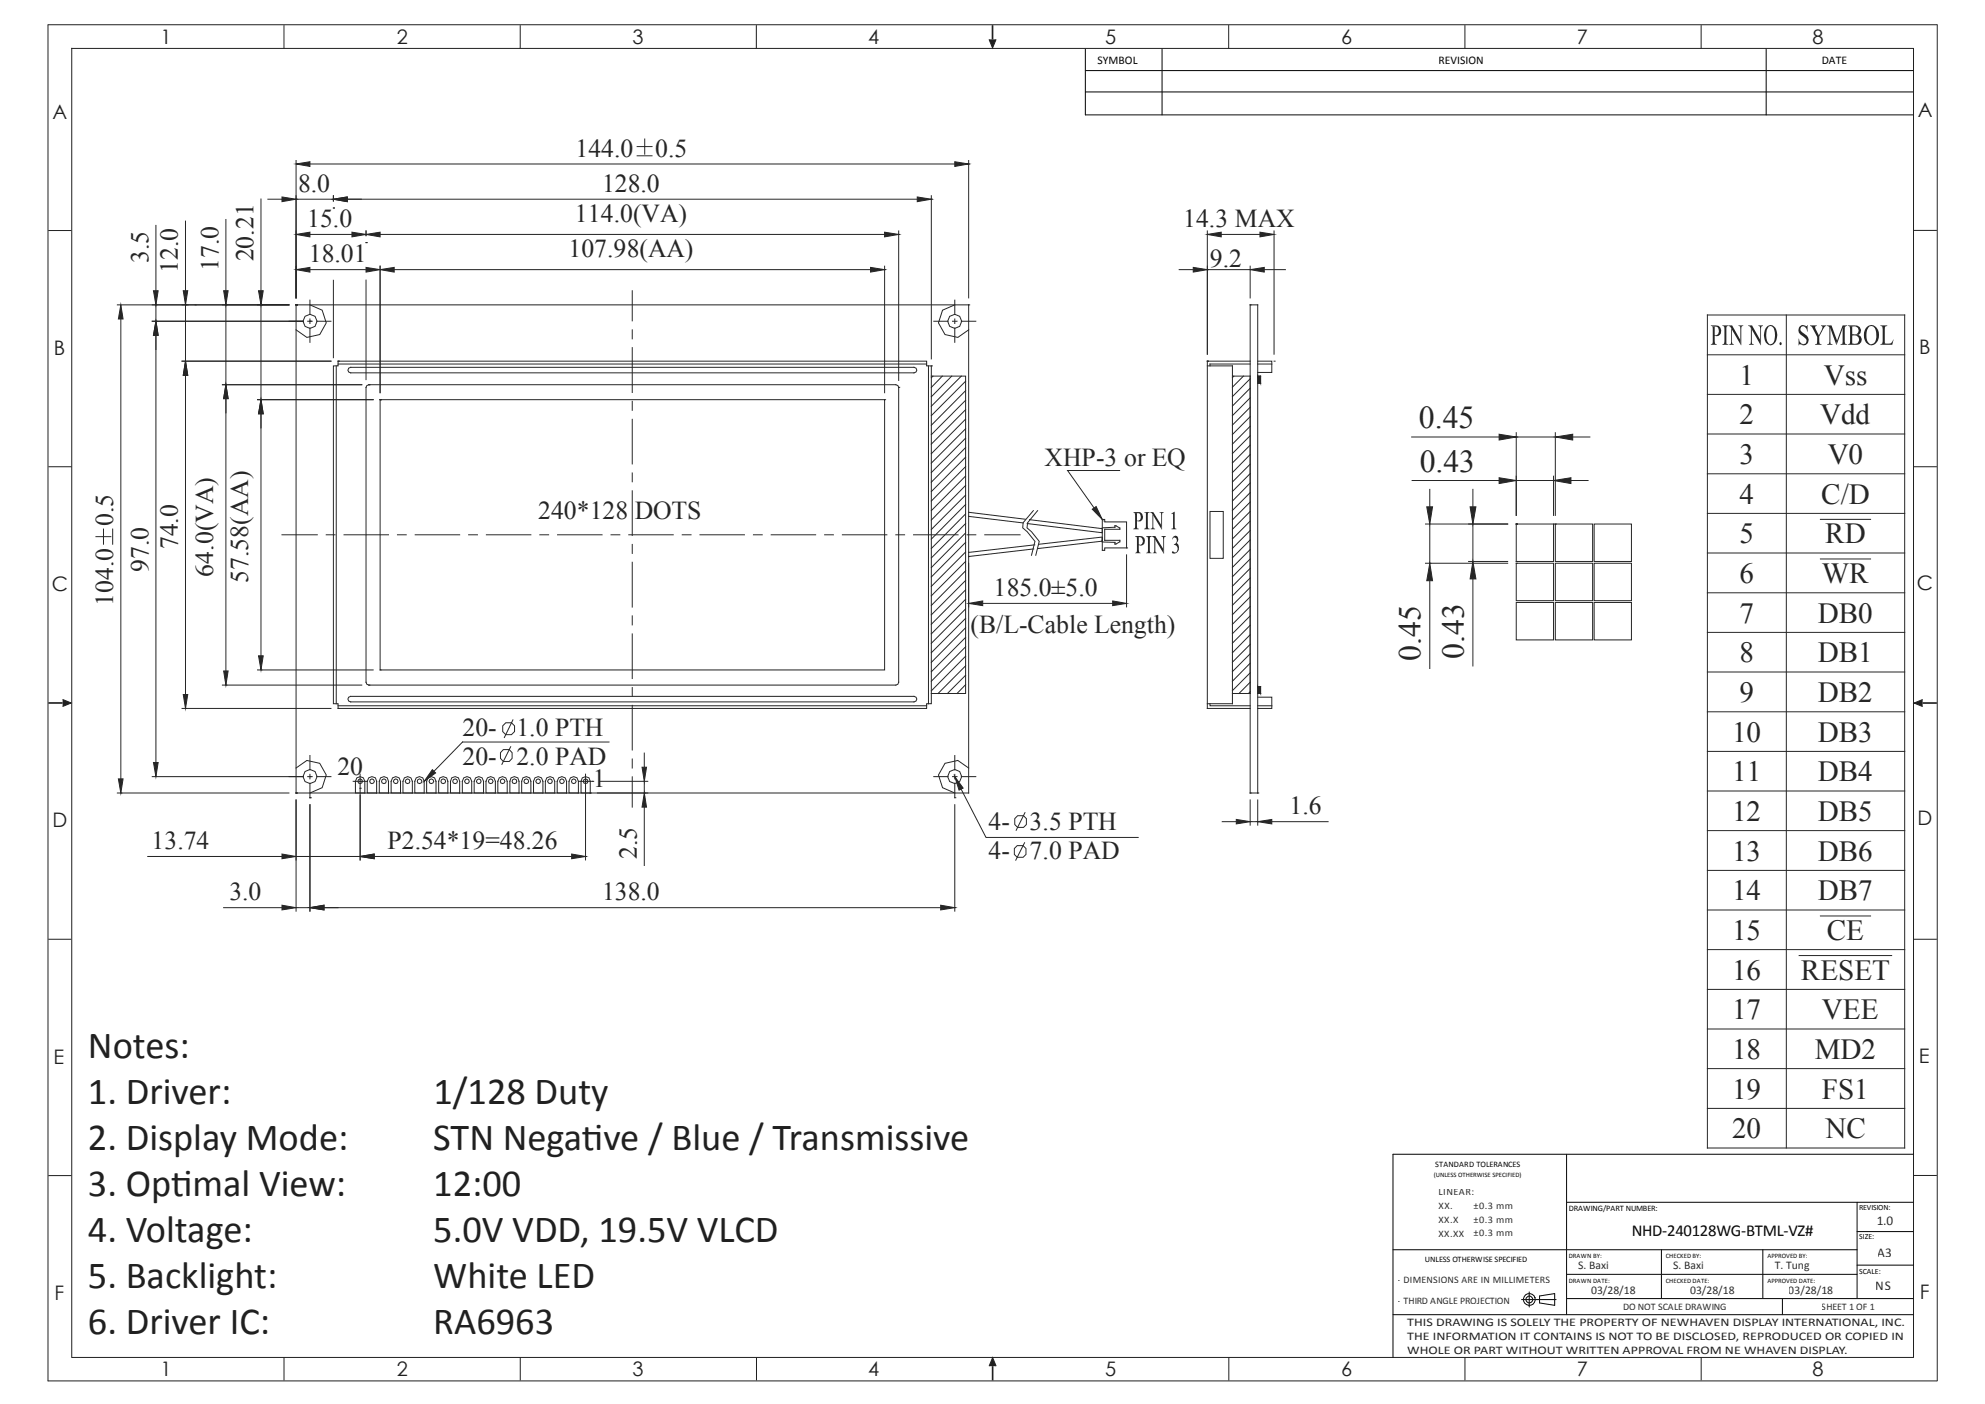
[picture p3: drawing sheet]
<svg xmlns="http://www.w3.org/2000/svg" width="420mm" height="297mm" viewBox="0 0 420 297" stroke-linecap="round" stroke-linejoin="round" font-family="sans-serif">
<!-- layer: Layer 1 -->
<g fill="none" stroke="#231f20" stroke-width=".21">
<path d="M10.1 5.2h399.8M10.2 5.2v287M15.1 10.2h389.8M15.2 10.1v277.1M60.1 5.3v4.9M110.1 5.3v4.9M160 5.3v4.9M260 5.3v4.9M310 5.3v4.9M359.9 5.3v4.9M404.9 10.2v277M409.9 5.2v287"/>
<path d="M10.2 48.8h4.9M404.9 48.7h4.9M10.2 98.7h4.9M404.9 98.7h4.9M10.2 198.7h4.9M404.9 198.7h4.9M10.2 248.7h4.9M404.9 248.7h4.9M10.1 292.1h399.8M15.1 287.2h389.8M60.1 287.2v4.8M110.1 287.2v4.8"/>
<path d="M160.1 287.2v4.8M260 287.2v4.8M310 287.2v4.8M360 287.2v4.8"/>
</g>
<g fill="#231f20" stroke="#231f20" stroke-width=".21">
<path d="M209.3 8.3h1.5l-.8 1.8z"/>
<path d="M210 287.2l.8 1.8h-1.5z"/>
<path d="M13.2 148l1.9 .7-1.9 .8z"/>
<path d="M405 148.7l1.8-.7v1.5z"/>
</g>
<path d="M210 5.3v3M10.2 148.7h3M406.8 148.7h3M210 289v3" fill="none" stroke="#231f20" stroke-width=".35"/>
<g fill="none" stroke="#050504" stroke-width=".21">
<path d="M229.6 19.5h175.1M229.6 10.4v13.9h175.1M229.6 14.9h175.1M245.9 10.4v13.9M373.7 10.4v13.9M331.5 254.3h73.4M331.5 244.2v33.9M392.9 254.3v20.4M404.9 244.2h-110.2v43M294.7 264.4h98.2M294.7 278.1h110.2M321.9 274.9h7.4"/>
<path d="M323.6 273.3v3.2M325.7 274.2l3.2-.6v2.5l-3.2-.5zM331.5 269.6h61.4M331.5 274.7h73.4M351.5 264.4v10.3M373 264.4v10.3M377.1 274.7v3.4M392.9 267.6h12M392.9 260.5h12"/>
<circle cx="323.6" cy="274.9" r="1.25"/>
<circle cx="323.6" cy="274.9" r=".71"/>
</g>
<g fill="none" stroke="#1e2730" stroke-width=".21">
<path d="M361.3 66.6v176.2h41.7v-176.2M378 66.6v176.2M298.7 92.4h18.5M320.8 92.4h8.3M320.8 91.5v17.5M329.1 91.5v17.5M332.8 92.4h3.6M329.1 110.9h7.9v7.9h-7.9zM329.1 119.1h7.9v8h-7.9zM329.1 127.4h7.9v8h-7.9zM361.3 217.7h41.7M361.3 200.9h41.7"/>
<path d="M361.3 209.3h41.7M361.3 226.1h41.7M361.3 234.5h41.7"/>
</g>
<path d="M329.1 92.4l3.7-.5v1.2z" fill="#1e2730"/>
<path d="M329.1 92.4l3.7-.5v1.2z" fill="none" stroke="#1e2730" stroke-width=".21"/>
<path d="M317.2 91.9l3.6 .5-3.6 .7z" fill="#1e2730"/>
<path d="M317.2 91.9l3.6 .5-3.6 .7zM320.8 92.4h.1M298.8 101.6h18.4M320.8 110.9h.1M320.8 100.7v8.3M320.8 101.6h7.9M328.7 100.7v8.3M329.1 110.9h.1M332.4 101.6h3.6" fill="none" stroke="#1e2730" stroke-width=".21"/>
<path d="M328.7 101.6l3.7-.5v1.2z" fill="#1e2730"/>
<path d="M328.7 101.6l3.7-.5v1.2z" fill="none" stroke="#1e2730" stroke-width=".21"/>
<path d="M317.2 101.1l3.6 .5-3.6 .7z" fill="#1e2730"/>
<path d="M301.6 110.9h17.4M301.6 119.1h17.4M302.5 103.5v3.7M302.5 110.9v8.2M317.2 101.1l3.6 .5-3.6 .7zM320.8 110.9h.1M320.8 101.6h.1M328.7 110.9h.1M302.5 122.8v18.6" fill="none" stroke="#1e2730" stroke-width=".21"/>
<path d="M301.9 107.2h1.2l-.6 3.7z" fill="#1e2730"/>
<path d="M301.9 107.2h1.2l-.6 3.7z" fill="none" stroke="#1e2730" stroke-width=".21"/>
<path d="M302.5 119.1l.6 3.7h-1.2z" fill="#1e2730"/>
<path d="M302.5 119.1l.6 3.7h-1.2zM302.5 119.1h.1M310.7 110.9h8.3M310.7 118.8h8.3M311.6 103.5v3.7M311.6 110.9v7.9M320.8 110.9h.1M320.8 119.1h.1M320.8 119.1h7.9v8h-7.9zM311.6 122.5v18.4" fill="none" stroke="#1e2730" stroke-width=".21"/>
<path d="M311.1 107.2h1.2l-.7 3.7z" fill="#1e2730"/>
<path d="M311.1 107.2h1.2l-.7 3.7z" fill="none" stroke="#1e2730" stroke-width=".21"/>
<path d="M311.6 118.8l.7 3.7h-1.2z" fill="#1e2730"/>
<g fill="none" stroke="#1e2730" stroke-width=".21">
<path d="M311.6 118.8l.7 3.7h-1.2zM311.6 118.8h.1M320.8 110.9h.1M320.8 118.8h.1M320.8 110.9h7.9v7.9h-7.9zM337.3 119.1h7.9v8h-7.9zM337.3 110.9h7.9v7.9h-7.9zM361.3 117h41.7M361.3 108.6h41.7M320.8 127.4h7.9v8h-7.9zM337.3 127.4h7.9v8h-7.9zM361.3 125.4h41.7"/>
<path d="M361.3 133.8h41.7M361.3 159h41.7M361.3 150.6h41.7M361.3 142.2h41.7M361.3 175.7h41.7M361.3 167.3h41.7M361.3 192.5h41.7M361.3 184.1h41.7M385.2 193.8h10.6M380.7 202.1h19.5"/>
</g>
<g fill="#1e2730">
<path d="M362.4 69.1h.7l-.3 .1v1.7h.4l-.4 .1v1.2l.1 .5 .3 .2h-1.2l.4-.2z"/>
<path d="M362 68.8a1.83 1.83 0 0 1 2 .5 1.09 1.09 0 0 1 .1 1.3 1.09 1.09 0 0 1-1.3 .4 1.02 1.02 0 0 0 .9-.8 1.02 1.02 0 0 0-.6-1.1h-.7z"/>
<path d="M364.4 68.8h1.3l-.4 .3v.5v3l.4 .3h-1.3l.4-.2 .1-.5-.1-3z"/>
<path d="M366.3 69.4l.2 .3v2.5v.5l.4 .2h-1l.3-.2z"/>
<path d="M365.7 68.8h.8l1.7 3.1 .2 1.1-1.9-3.3a.92 .92 0 0 0-.8-.7z"/>
<path d="M367.8 68.8h1l-.3 .3-.1 3.9a11.8 11.8 0 0 1-.2-3.9z"/>
<path d="M370.5 69.4l.2 .3v3l.4 .2h-1l.3-.2z"/>
<path d="M369.9 68.8h.8l1.7 3.1 .1 1.1-1.8-3.3a.9 .9 0 0 0-.8-.7z"/>
<path d="M372 68.8h1l-.3 .3-.1 3.9-.2-1.1v-2.3v-.5z"/>
<path d="M374 69h.6a1.61 1.61 0 0 0-.9 1.9 1.79 1.79 0 0 0 .9 1.9l-.4 .2a2.69 2.69 0 0 1-.2-4z"/>
<path d="M374 69a1.31 1.31 0 0 1 1.4 0 1.31 1.31 0 0 1 .6 1.3 2.38 2.38 0 0 1-1 2.7h-.8a1.62 1.62 0 0 0 1.4-2.1 1.89 1.89 0 0 0-1-1.9z"/>
<path d="M376.6 72.5h.3l.1 .2-.3 .3-.2-.3z"/>
</g>
<path d="M361.3 75.1h41.7M361.3 66.6h41.7M361.3 83.4h41.7M361.3 91.8h41.7M361.3 100.2h41.7M385.2 118.2h10.6M385.2 109.9h10.6" fill="none" stroke="#1e2730" stroke-width=".21"/>
<g fill="#1e2730">
<path d="M380.6 71.6a1.12 1.12 0 0 0 1 1.2h-.8l-.2 .3z"/>
<path d="M381.5 69h.7l.3-.3-.1 1.5a1.15 1.15 0 0 0-.9-1.2z"/>
<path d="M380.8 69.1a1.03 1.03 0 0 1 1.4-.1l-1.1 .2-.2 .4a2.42 2.42 0 0 0 1.4 1.4 1.18 1.18 0 0 1 .1 1.7 1.18 1.18 0 0 1-1.6 .1h.8l.5-.2a.96 .96 0 0 0-.6-1.5 1.32 1.32 0 0 1-.7-2z"/>
<path d="M385.3 68.8h1.1v.2l-.4 .2-1.1 2-.1-.3 .8-1.7z"/>
<path d="M383 68.8h1.4l-.4 .4 .9 2 .1 1.5 .4 .2h-1.4l.4-.2 .1-1.4-1.1-2.1z"/>
<path d="M387 69.2l.3 .3v3.2l.4 .2h-1.1l.4-.2 .1-.5z"/>
<path d="M389.9 69.5l.5-.4-.1 3.1 .1 .5 .4 .2h-1.4l.4-.2z"/>
<path d="M386.6 68.8h.9l1.2 3.2-.2 .9-1.2-3.4z"/>
<path d="M389.9 68.8h.9v.2l-.9 .5-1.4 3.4 .2-.9z"/>
<path d="M392.3 70.9h.9a1.07 1.07 0 0 1 .7 .8 1.07 1.07 0 0 1-.5 1.1l-.9-.1h.5a.94 .94 0 0 0 .3-1.1 .94 .94 0 0 0-1-.7z"/>
<path d="M391.1 69h1.2l-.4 .1v1.6l1.4 .1-1.4 .2v1.7l1.5 .1a3.9 3.9 0 0 1-2.4 .1l.4-.2 .1-.5v-2.6l-.1-.5z"/>
<path d="M391 68.8a2.9 2.9 0 0 1 2.4 .4 1.07 1.07 0 0 1-.1 1.6l-.9-.1a.8 .8 0 0 0 .9-.8l-.3-.6a3.2 3.2 0 0 0-2-.3z"/>
<path d="M394.9 69.3l.4-.3h.7a1.6 1.6 0 0 0-1.1 1.9 1.68 1.68 0 0 0 1.1 1.9l-.5 .2a2.58 2.58 0 0 1-.6-3.7z"/>
<path d="M395.3 69a1.69 1.69 0 0 1 2.3 1.9 1.86 1.86 0 0 1-2.1 2.1 1.6 1.6 0 0 0 1.5-2.1 1.76 1.76 0 0 0-1-1.9z"/>
<path d="M397.9 72.8l1.4-.1a1.01 1.01 0 0 0 1.3-.9l-.2 1.1h-2.5z"/>
<path d="M397.9 68.8h1.4l-.5 .4v.4v3l.5 .1-1.3 .1 .3-.1v-.5v-2.6v-.5z"/>
</g>
<path d="M136.3 159.3v3M126.4 167.8h10.7M126.9 165.3h10.2M136.3 165.3v2.5M136.3 170.7v12.4" fill="none" stroke="#1e2730" stroke-width=".21"/>
<path d="M135.8 162.3h1l-.5 3z" fill="#1e2730"/>
<path d="M135.8 162.3h1l-.5 3z" fill="none" stroke="#1e2730" stroke-width=".21"/>
<path d="M136.3 167.8l.5 2.9h-1z" fill="#1e2730"/>
<path d="M124.9 167.8h.1M125.4 165.3h.1M136.3 167.8h.1M136.3 167.8l.5 2.9h-1z" fill="none" stroke="#1e2730" stroke-width=".21"/>
<path d="M202 164.3l1.8 2.4-.9 .4z" fill="#1e2730"/>
<path d="M65.6 170.2v22.5M202 164.3l1.8 2.4-.9 .4zM202 170.2v22.5M203.4 166.9l5.2 10.3h32.2M68.6 192h130.4" fill="none" stroke="#1e2730" stroke-width=".21"/>
<path d="M65.6 192l3-.5v1z" fill="#1e2730"/>
<path d="M65.6 192l3-.5v1z" fill="none" stroke="#1e2730" stroke-width=".21"/>
<path d="M199 191.5l3 .5-3 .5z" fill="#1e2730"/>
<path d="M62.6 169.2v23.5M65.6 168.7h.1M65.6 170.2v22.5M202 168.7h.1M47.3 192h12.4M62.6 192h3M68.6 192h2.9M199 191.5l3 .5-3 .5zM202 192h.1" fill="none" stroke="#1e2730" stroke-width=".21"/>
<path d="M65.6 192l3-.5v1z" fill="#1e2730"/>
<path d="M65.6 192l3-.5v1z" fill="none" stroke="#1e2730" stroke-width=".21"/>
<path d="M59.7 191.5l2.9 .5-2.9 .5z" fill="#1e2730"/>
<path d="M62.6 167.8h.1M62.6 169.2v12.7M65.6 168.7h.1M76.2 168.2v13.7M31.3 181.2h28.4M59.7 191.5l2.9 .5-2.9 .5zM62.6 181.2h13.6M65.6 192h.1M79.2 181.2h3" fill="none" stroke="#1e2730" stroke-width=".21"/>
<path d="M76.2 181.2l3-.5v1z" fill="#1e2730"/>
<path d="M76.2 181.2l3-.5v1z" fill="none" stroke="#1e2730" stroke-width=".21"/>
<path d="M59.7 180.7l2.9 .5-2.9 .5z" fill="#1e2730"/>
<path d="M70.5 41.4v1.1M73.5 42.1h120.6M197.1 41.4v34.5M62.6 167.8h.1M76.2 166.8h.1M59.7 180.7l2.9 .5-2.9 .5zM62.6 181.2h.1" fill="none" stroke="#1e2730" stroke-width=".21"/>
<path d="M70.5 42.1l3-.4v1z" fill="#1e2730"/>
<path d="M70.5 42.1l3-.4v1z" fill="none" stroke="#1e2730" stroke-width=".21"/>
<path d="M194.1 41.7l3 .4-3 .6z" fill="#1e2730"/>
<path d="M70.5 44h.1M77.4 48.9v1M80.4 49.6h106.8M190.1 48.9v31.6M194.1 41.7l3 .4-3 .6zM197.1 42.1h.1M197.1 77.4h.1" fill="none" stroke="#1e2730" stroke-width=".21"/>
<path d="M77.4 49.6l3-.5v1z" fill="#1e2730"/>
<path d="M77.4 49.6l3-.5v1z" fill="none" stroke="#1e2730" stroke-width=".21"/>
<path d="M187.2 49.1l2.9 .5-2.9 .5z" fill="#1e2730"/>
<path d="M77.4 51.3h.1M80.4 56.3v26.8M83.4 57h100.8M187.2 49.1l2.9 .5-2.9 .5zM187.2 56.3v26.8M190.1 49.6h.1M190.1 81.9h.1" fill="none" stroke="#1e2730" stroke-width=".21"/>
<path d="M80.4 57l3-.4v1z" fill="#1e2730"/>
<path d="M80.4 57l3-.4v1z" fill="none" stroke="#1e2730" stroke-width=".21"/>
<path d="M184.2 56.6l3 .4-3 .6z" fill="#1e2730"/>
<path d="M62.6 34v29M65.6 34.7h136.4M205 34v29M184.2 56.6l3 .4-3 .6zM187.2 57h.1M80.4 84.5h.1M187.2 84.5h.1" fill="none" stroke="#1e2730" stroke-width=".21"/>
<path d="M62.6 34.7l3-.5v1z" fill="#1e2730"/>
<path d="M62.6 34.7l3-.5v1z" fill="none" stroke="#1e2730" stroke-width=".21"/>
<path d="M202 34.2l3 .5-3 .5z" fill="#1e2730"/>
<g fill="none" stroke="#1e2730" stroke-width=".21">
<path d="M134.8 31h3.2M134.8 33h3.2M136.4 29.4v3.2M202 34.2l3 .5-3 .5zM205 34.7h.1M62.6 64.5h.1M62.6 64.5h142.4M71.5 76.4h124.6v1h1v71.5h-1v1h-124.6v-1h-1v-71.5h1zM71.5 77h124.6M73.8 77.9l.4-.2h119.2l.4 .2 .2 .4-.2 .4-.4 .2h-119.2l-.4-.2-.2-.4zM205 64.5h.1M47.1 81.4h29.4"/>
<path d="M47.8 84.3v57.6M77.6 81.6l.5-.2h111.4l.5 .2 .1 .3v62.4l-.1 .5-.5 .1h-111.4l-.5-.1-.2-.5v-62.4zM80.4 84.5h106.8v57.2h-106.8zM59.7 113.1h7.4M69 113.1h1.9M72.8 113.1h9.4M84.1 113.1h1.9M87.9 113.1h9.4M99.2 113.1h1.8M102.9 113.1h9.4M114.2 113.1h1.9M118 113.1h9.4"/>
<path d="M129.3 113.1h1.8M133 113.1h9.5M144.4 113.1h1.8M148.1 113.1h9.4M159.4 113.1h1.9M163.2 113.1h9.4M174.5 113.1h1.8M178.2 113.1h9.4M189.5 113.1h1.9M193.3 113.1h9.4M204.6 113.1h1.9M208.4 113.1h7.4"/>
<path d="M47.1 144.9h29.4M71.5 149.3h124.6M73.8 147.5l.4-.2h119.2l.4 .2 .2 .4-.2 .4-.4 .2h-119.2l-.4-.2-.2-.4zM62.6 167.8h142.4"/>
</g>
<path d="M47.8 81.4l.5 2.9h-1z" fill="#1e2730"/>
<path d="M47.8 81.4l.5 2.9h-1z" fill="none" stroke="#1e2730" stroke-width=".21"/>
<path d="M47.3 141.9h1l-.5 3z" fill="#1e2730"/>
<path d="M32.2 68h31.9M33 70.9v90.4M78.1 81.4h.1M47.3 141.9h1l-.5 3zM47.8 144.9h.1M78.1 144.9h.1M32.2 164.3h31.9" fill="none" stroke="#1e2730" stroke-width=".21"/>
<path d="M32.5 161.3h1l-.5 3z" fill="#1e2730"/>
<path d="M32.5 161.3h1l-.5 3z" fill="none" stroke="#1e2730" stroke-width=".21"/>
<path d="M33 68l.5 2.9h-1z" fill="#1e2730"/>
<path d="M33 68l.5 2.9h-1zM33 68h.1M38.5 76.4h31.5M39.2 79.4v67.5M65.6 68h.1M38.5 149.9h31.5M65.6 164.3h.1" fill="none" stroke="#1e2730" stroke-width=".21"/>
<path d="M39.2 76.4l.5 3h-.9z" fill="#1e2730"/>
<path d="M39.2 76.4l.5 3h-.9z" fill="none" stroke="#1e2730" stroke-width=".21"/>
<path d="M38.8 146.9h.9l-.5 3z" fill="#1e2730"/>
<path d="M24.8 64.5h36.3M25.6 67.5v97.3M71.5 76.4h.1M38.8 146.9h.9l-.5 3zM39.2 149.9h.1M71.5 149.9h.1M24.8 167.8h36.3" fill="none" stroke="#1e2730" stroke-width=".21"/>
<path d="M25.6 64.5l.4 3h-1z" fill="#1e2730"/>
<path d="M25.6 64.5l.4 3h-1z" fill="none" stroke="#1e2730" stroke-width=".21"/>
<path d="M25 164.8h1l-.4 3z" fill="#1e2730"/>
<path d="M47.8 46.4v15.1M47.1 64.5h14M47.8 64.5v16.9M62.6 64.5h.1M47.1 81.4h29.4M47.8 84.3v3M20.3 113.5h3.2M21.9 111.9v3.2M23.8 111.9v3.2M25 164.8h1l-.4 3zM25.6 167.8h.1M62.6 167.8h.1" fill="none" stroke="#1e2730" stroke-width=".21"/>
<path d="M47.8 81.4l.5 2.9h-1z" fill="#1e2730"/>
<path d="M47.8 81.4l.5 2.9h-1z" fill="none" stroke="#1e2730" stroke-width=".21"/>
<path d="M47.3 61.5h1l-.5 3z" fill="#1e2730"/>
<path d="M39.2 46.8v14.7M38.5 64.5h22.6M38.5 76.4h31.5M39.2 64.5v11.9M39.2 79.4v3M47.3 61.5h1l-.5 3zM47.8 64.5h.1M62.6 64.5h.1M78.1 81.4h.1" fill="none" stroke="#1e2730" stroke-width=".21"/>
<path d="M39.2 76.4l.5 3h-.9z" fill="#1e2730"/>
<path d="M39.2 76.4l.5 3h-.9z" fill="none" stroke="#1e2730" stroke-width=".21"/>
<path d="M38.8 61.5h.9l-.5 3z" fill="#1e2730"/>
<path d="M33 47.7v13.8M32.2 64.5h7.6M32.2 68h31.9M33 64.5v3.5M33 70.9v3M38.8 61.5h.9l-.5 3zM39.2 64.5h.1M62.6 64.5h.1M71.5 76.4h.1" fill="none" stroke="#1e2730" stroke-width=".21"/>
<path d="M33 68l.5 2.9h-1z" fill="#1e2730"/>
<path d="M33 68l.5 2.9h-1z" fill="none" stroke="#1e2730" stroke-width=".21"/>
<path d="M32.5 61.5h1l-.5 3z" fill="#1e2730"/>
<path d="M32.5 61.5h1l-.5 3zM33 64.5h.1M41.3 64.5h.1M65.6 68h.1M54.5 84.5h24.5M55.2 87.5v51.2M54.5 141.7h24.5" fill="none" stroke="#1e2730" stroke-width=".21"/>
<path d="M55.2 84.5l.5 3h-1z" fill="#1e2730"/>
<path d="M55.2 84.5l.5 3h-1z" fill="none" stroke="#1e2730" stroke-width=".21"/>
<path d="M54.7 138.7h1l-.5 3z" fill="#1e2730"/>
<g fill="none" stroke="#1e2730" stroke-width=".21">
<path d="M62.6 64.5v103.3M71.1 77.4v71.5M133.8 61.5v6.4M133.8 69.8v1.9M133.8 73.5v9.5M80.4 84.5h.1M133.8 84.9v1.9M133.8 88.7v9.4M133.8 100.1v1.8M133.8 103.8v9.5M133.8 115.2v1.9M133.8 118.9v9.5"/>
<path d="M54.7 138.7h1l-.5 3zM133.8 130.3v1.9M133.8 134.1v9.4M55.2 141.7h.1M65.6 159.8v3.1M80.4 141.7h.1M97.9 157l-6.1 6.2M133.8 145.4v1.9M133.8 149.2v9.5M61.1 164.3h3.1M62.6 162.5l2.3-1.6 2.8 .6 1.3 2.4-.8 2.7-2.6 1.2M65.1 164.3h1"/>
<path d="M65.6 163.8v1M65.6 165.7v3M67 164.3h3M74.7 165.3h3M75.5 164.5l.7-.2 .7 .2 .3 .8v2.5h-2v-2.5zM76.2 163.8v3M78 164.5l.7-.2 .7 .2 .3 .8v2.5h-2v-2.5zM80.5 164.5l.7-.2 .7 .2 .3 .8v2.5h-1.9v-2.5zM80.9 164.9l.3-.1 .4 .1 .1 .4-.1 .3-.4 .2-.3-.2-.2-.3zM83.1 164.5l.7-.2 .6 .2 .3 .8v2.5h-1.9v-2.5zM133.8 160.6v1.9M133.8 164.3v6.4"/>
<circle cx="65.6" cy="164.3" r="1.49"/>
<circle cx="76.2" cy="165.3" r=".51"/>
<circle cx="78.7" cy="165.3" r=".51"/>
<circle cx="83.7" cy="165.3" r=".49"/>
</g>
<path d="M91.5 162.8l.7 .7-2.4 1.8z" fill="#1e2730"/>
<g fill="none" stroke="#1e2730" stroke-width=".21">
<path d="M55.2 42.1v19.4M54.5 64.5h6.6M55.2 64.5v20M54.5 84.5h24.5M55.2 87.5v3M97.9 157h31M85.6 164.5l.7-.2 .6 .2 .3 .8v2.5h-1.9v-2.5zM88.1 164.5l.7-.2 .6 .2 .4 .8v2.5h-2v-2.5zM90.6 164.5l.7-.2 .7 .2 .3 .8v2.5h-2v-2.5zM91.5 162.8l.7 .7-2.4 1.8zM93.1 164.5l.7-.2 .7 .2 .3 .8v2.5h-2v-2.5zM93.4 164.9l.4-.1 .4 .1 .1 .4-.1 .3-.4 .2-.4-.2-.1-.3z"/>
<path d="M95.6 164.5l.7-.2 .7 .2 .3 .8v2.5h-2v-2.5zM95.9 164.9l.4-.1 .4 .1 .1 .4-.1 .3-.4 .2-.4-.2-.1-.3zM98.1 164.5l.7-.2 .7 .2 .3 .8v2.5h-2v-2.5zM100.6 164.5l.7-.2 .7 .2 .3 .8v2.5h-2v-2.5zM103.1 164.5l.7-.2 .7 .2 .3 .8v2.5h-2v-2.5zM105.6 164.5l.7-.2 .7 .2 .3 .8v2.5h-2v-2.5zM108.1 164.5l.7-.2 .8 .2 .2 .8v2.5h-1.9v-2.5zM108.5 164.9l.3-.1 .4 .1 .1 .4-.1 .3-.4 .2-.3-.2-.1-.3zM110.6 164.5l.8-.2 .7 .2 .2 .8v2.5h-1.9v-2.5zM111 164.9l.4-.1 .3 .1 .2 .4-.2 .3-.3 .2-.4-.2-.1-.3zM113.2 164.5l.7-.2 .7 .2 .3 .8v2.5h-2v-2.5zM115.7 164.5l.7-.2 .7 .2 .3 .8v2.5h-2v-2.5z"/>
<path d="M118.2 164.5l.7-.2 .7 .2 .3 .8v2.5h-2v-2.5zM120.7 164.5l.7-.2 .7 .2 .3 .8v2.5h-2v-2.5zM122.4 165.3h3M123.2 164.5l.7-.2 .7 .2 .3 .8v2.5h-2v-2.5zM123.5 164.9l.4-.1 .4 .1 .1 .4-.1 .3-.4 .2-.4-.2-.1-.3zM123.9 163.8v3"/>
<circle cx="86.2" cy="165.3" r=".49"/>
<circle cx="88.8" cy="165.3" r=".51"/>
<circle cx="91.3" cy="165.3" r=".51"/>
<circle cx="98.8" cy="165.3" r=".49"/>
<circle cx="101.3" cy="165.3" r=".49"/>
<circle cx="103.8" cy="165.3" r=".51"/>
<circle cx="106.3" cy="165.3" r=".51"/>
<circle cx="113.9" cy="165.3" r=".49"/>
<circle cx="116.4" cy="165.3" r=".49"/>
<circle cx="118.9" cy="165.3" r=".51"/>
<circle cx="121.4" cy="165.3" r=".51"/>
</g>
<path d="M55.2 84.5l.5 3h-1z" fill="#1e2730"/>
<path d="M55.2 84.5l.5 3h-1z" fill="none" stroke="#1e2730" stroke-width=".21"/>
<path d="M54.7 61.5h1l-.5 3z" fill="#1e2730"/>
<path d="M62.6 56.3v6.7M65.6 57h11.8M70.5 59.3v16.4M77.4 59.2v21.1M80.4 56.3v26.8M54.7 61.5h1l-.5 3zM55.2 64.5h.1M62.6 64.5h.1M80.4 84.5h.1" fill="none" stroke="#1e2730" stroke-width=".21"/>
<path d="M77.4 56.6l3 .4-3 .6z" fill="#1e2730"/>
<path d="M77.4 56.6l3 .4-3 .6z" fill="none" stroke="#1e2730" stroke-width=".21"/>
<path d="M62.6 57l3-.4v1z" fill="#1e2730"/>
<g fill="none" stroke="#1e2730" stroke-width=".21">
<path d="M56.7 42.1h3M62.6 57h.1M62.6 41.4v21.6M62.6 42.1h7.9M62.6 57l3-.4v1zM70.5 41.4v1.1M73.5 42.1h3M62.6 64.5h.1M65.6 64.5l2.6 1.1 .8 2.7-1.3 2.5-2.8 .6-2.3-1.6M65.6 63.5v3M65.6 67.5v.9M65.6 69.4v3"/>
<path d="M80.4 84.5h.1"/>
</g>
<path d="M70.5 42.1l3-.4v1z" fill="#1e2730"/>
<path d="M70.5 42.1l3-.4v1z" fill="none" stroke="#1e2730" stroke-width=".21"/>
<path d="M59.7 41.7l2.9 .4-2.9 .6z" fill="#1e2730"/>
<path d="M59.7 41.7l2.9 .4-2.9 .6zM62.6 42.1h.1M62.6 48.9v14.1M65.6 49.6h8.9M70.5 44h.1M77.4 48.9v1M62.6 64.5h.1" fill="none" stroke="#1e2730" stroke-width=".21"/>
<path d="M74.5 49.1l2.9 .5-2.9 .5z" fill="#1e2730"/>
<path d="M74.5 49.1l2.9 .5-2.9 .5z" fill="none" stroke="#1e2730" stroke-width=".21"/>
<path d="M62.6 49.6l3-.5v1z" fill="#1e2730"/>
<g fill="none" stroke="#1e2730" stroke-width=".21">
<path d="M62.6 49.6h.1M62.6 49.6l3-.5v1zM77.4 51.3h.1M255.5 48.9v26M258.4 49.6h8.2M269.6 48.9v26M61.1 68h3.1M62.6 64.5h.1M65.1 68h1M67 68h3M255.5 76.4h9M255.5 77.4h5.3"/>
<path d="M256 77h8.5"/>
<circle cx="65.6" cy="68" r="1.49"/>
</g>
<path d="M266.6 49.1l3 .5-3 .5z" fill="#1e2730"/>
<path d="M266.6 49.1l3 .5-3 .5z" fill="none" stroke="#1e2730" stroke-width=".21"/>
<path d="M255.5 49.6l2.9-.5v1z" fill="#1e2730"/>
<path d="M249.5 57h3M255.5 49.6h.1M255.5 56.3v18.6M255.5 57h9M255.5 49.6l2.9-.5v1zM264.5 56.3v6.7M267.5 57h4.5M255.5 76.4h.1M269.6 76.4h.1" fill="none" stroke="#1e2730" stroke-width=".21"/>
<path d="M252.5 56.6l3 .4-3 .6z" fill="#1e2730"/>
<path d="M252.5 56.6l3 .4-3 .6z" fill="none" stroke="#1e2730" stroke-width=".21"/>
<path d="M264.5 57l3-.4v1z" fill="#1e2730"/>
<g fill="none" stroke="#1e2730" stroke-width=".21">
<path d="M255.5 57h.1M264.5 57l3-.4v1zM196.5 77.4v71.5M197.1 79.6h7.2v67.1h-7.2M197.4 79.6l-.3 .3M199.4 79.6l-2.3 2.3M201.4 79.6l-4.3 4.3M203.4 79.6l-6.3 6.3M205 64.5v103.3M255.5 76.4h.1M255.5 76.4v73.5h9M264.5 64.5h.1"/>
<path d="M204.3 80.6l-7.2 7.3M204.3 82.6l-7.2 7.4M204.3 84.7l-7.2 7.3M204.3 86.7l-7.2 7.2M204.3 88.7l-7.2 7.3M204.3 90.7l-7.2 7.3M204.3 92.7l-7.2 7.3M204.3 94.7l-7.2 7.3M204.3 96.7l-7.2 7.3M204.3 98.7l-7.2 7.3M204.3 106.7l-7.2 7.3M204.3 108.7l-7.2 7.3"/>
<path d="M204.3 110.8l-7.2 7.2M204.3 112.7l-7.2 7.4M204.3 100.7l-7.2 7.3M204.3 102.7l-7.2 7.3M204.3 104.7l-7.2 7.3M204.3 114.7l-7.2 7.4M204.3 116.8l-7.2 7.2M204.3 118.8l-7.2 7.2M238.4 117.4v11M256 108.2h2.8v9.9h-2.8zM204.3 120.8l-7.2 7.3M204.3 122.8l-7.2 7.3"/>
<path d="M204.3 124.8l-7.2 7.3M204.3 126.8l-7.2 7.3M204.3 128.8l-7.2 7.3M204.3 130.8l-7.2 7.3M204.3 132.8l-7.2 7.3M204.3 134.8l-7.2 7.3M204.3 136.8l-7.2 7.3M204.3 138.8l-7.2 7.3M207.9 127.6h27.5M202 159.8v3.1M204.3 140.9l-5.8 5.8M204.3 144.8l-1.8 1.9"/>
<path d="M204.3 142.8l-3.8 3.9M255.5 148.9h5.3M256 148.9v.4h8.5M197.6 164.3h3M201.5 164.3h1M202 163.8v1M202 165.7v3M203.4 164.3h3.1M205 162.5l-2.3-1.6-2.8 .6-1.3 2.4 .8 2.7 2.6 1.2"/>
<circle cx="202" cy="164.3" r="1.49"/>
</g>
<path d="M235.4 127.1l3 .5-3 .5z" fill="#1e2730"/>
<path d="M235.4 127.1l3 .5-3 .5z" fill="none" stroke="#1e2730" stroke-width=".21"/>
<path d="M205 127.6l2.9-.5v1z" fill="#1e2730"/>
<g fill="none" stroke="#1e2730" stroke-width=".21">
<path d="M197.6 68h3M201.5 68h1M202 64.5l-2.6 1.1-.8 2.7 1.3 2.5 2.8 .6 2.3-1.6M202 63.5v3M202 67.5v.9M202 69.4v3M203.4 68h3.1M256 77v.4M260.8 77.4v71.5M261.1 79.6l-.3 .3M263.1 79.6l-2.3 2.3M264.5 64.5v103.3"/>
<path d="M266.1 64.5v103.3M264.5 80.1l-3.7 3.8M264.5 82.1l-3.7 3.8M264.5 84.2l-3.7 3.7M264.5 86.1l-3.7 3.8M264.5 88.1l-3.7 3.8M264.5 90.2l-3.7 3.7M264.5 92.2l-3.7 3.7M264.5 94.2l-3.7 3.7M264.5 96.2l-3.7 3.8M264.5 98.2l-3.7 3.8M205 117.7h.1"/>
<path d="M205 109.2l11.5 1.4M205 108.4l12 1.4M217.8 109.9l15.4 1.9v.9l-15.9-1.9M218.6 108l-2.1 2.6-.1 1.1 .9 .8 1.7 2-.8 3M218.7 116.1l-13.7 1.6M218.9 115.3l-13.9 1.6M219.5 108l-2.1 2.6-.1 1.1 .9 .8 1.7 2-.7 3M233.2 111.7l2.7-.2v-.3h.2l.8 .5v.3h-3.2v2.3h3.2v.3l-.8 .5h-.2v-.4l-2.7-.1M233.2 114.5v-.9v.9l-13.5 1.5M233.2 109.9h.5v.5h4.7v5.5h-4.7v.5h-.5zM233.2 113.6l-13.3 1.5M238.4 115.9h.1"/>
<path d="M264.5 100.2l-3.7 3.7M264.5 102.2l-3.7 3.8M264.5 104.2l-3.7 3.8M264.5 106.2l-3.7 3.8M264.5 108.2l-3.7 3.8M264.5 110.2l-3.7 3.8M264.5 112.2l-3.7 3.8M264.5 114.2l-3.7 3.8M264.5 116.3l-3.7 3.7M264.5 118.2l-3.7 3.8M205 127.6h.1M205 127.6l2.9-.5v1z"/>
<path d="M264.5 120.2l-3.7 3.8M264.5 122.3l-3.7 3.7M264.5 124.3l-3.7 3.7M264.5 126.3l-3.7 3.7M264.5 128.3l-3.7 3.8M264.5 130.3l-3.7 3.8M264.5 132.3l-3.7 3.7M264.5 134.3l-3.7 3.8M264.5 136.3l-3.7 3.8M264.5 138.3l-3.7 3.8M264.5 140.3l-3.7 3.8M264.5 142.3l-3.7 3.8"/>
<path d="M264.5 146.3l-.3 .4M264.5 144.3l-2.4 2.4M258.6 173.8h3M264.5 169.2v5.4M264.5 173.8h1.6M266.1 169.2v5.4M269.1 173.8h11.9"/>
<circle cx="202" cy="68" r="1.49"/>
</g>
<path d="M261.6 173.3l2.9 .5-2.9 .5z" fill="#1e2730"/>
<path d="M261.6 173.3l2.9 .5-2.9 .5z" fill="none" stroke="#1e2730" stroke-width=".21"/>
<path d="M266.1 173.8l3-.5v1z" fill="#1e2730"/>
<path d="M260.8 146.7h3.7M266.1 145.2h.6v1.5h-.6M264.5 167.8h.1M264.5 167.8h1.6M266.1 173.8l3-.5v1zM266.1 167.8h.1M266.1 173.8h.1" fill="none" stroke="#1e2730" stroke-width=".21"/>
<path d="M266.1 145.2l.6 1.5h-.6z" fill="#1e2730"/>
<path d="M266.1 145.2l.6 1.5h-.6z" fill="none" stroke="#1e2730" stroke-width=".21"/>
<path d="M266.1 145.2h.6v1.5z" fill="#1e2730"/>
<path d="M260.8 79.6h3.7M266.1 79.6h.6v1.5h-.6M266.1 147.5h3v2.4h-3M266.1 149.3h3M266.1 145.2h.6v1.5z" fill="none" stroke="#1e2730" stroke-width=".21"/>
<path d="M266.1 79.6l.6 1.5h-.6z" fill="#1e2730"/>
<path d="M266.1 79.6l.6 1.5h-.6z" fill="none" stroke="#1e2730" stroke-width=".21"/>
<path d="M266.1 79.6h.6v1.5z" fill="#1e2730"/>
<g fill="none" stroke="#1e2730" stroke-width=".21">
<path d="M264.5 64.5h1.6M266.1 79.6h.6v1.5zM266.1 76.4h3v2.4h-3M266.1 77h3M106.5 158.6h1.2l.7 .6v1.2l-.7 .7h-1.2l-.6-.7v-1.2zM107 152.9h1.2l.7 .6v1.3l-.7 .6h-1.2l-.6-.6v-1.3zM108.1 158l-1.9 3.7M108.5 152.3l-1.8 3.7M76.2 166.8v15.1M123.9 166.8v15.1M215.2 178.9h1.3l.6 .6v1.2l-.6 .7h-1.3l-.6-.7v-1.2zM215.3 172.6h1.3l.6 .6v1.2l-.6 .6h-1.3l-.6-.6v-1.2z"/>
<path d="M216.8 178.3l-1.9 3.7M216.9 171.9l-1.9 3.7M79.2 181.2h41.8"/>
</g>
<path d="M76.2 181.2l3-.5v1z" fill="#1e2730"/>
<path d="M76.2 181.2l3-.5v1z" fill="none" stroke="#1e2730" stroke-width=".21"/>
<path d="M121 180.7l2.9 .5-2.9 .5z" fill="#1e2730"/>
<path d="M76.2 165.3h.1M123.9 165.3h.1M121 180.7l2.9 .5-2.9 .5zM123.9 181.2h.1" fill="none" stroke="#1e2730" stroke-width=".21"/>
<g fill="#1e2730">
<path d="M240.1 108.5h.7l-.2 .1v1.5h.3l-.3 .1v1.1v.4l.4 .1v.2h-1.2l.3-.3 .1-.4z"/>
<path d="M239.8 108.3h1a.98 .98 0 0 1 1.1 1.1 .98 .98 0 0 1-1.3 .8 .87 .87 0 0 0 .8-.7 .87 .87 0 0 0-.6-1h-.7z"/>
<path d="M242.1 108.3h1.1l-.3 .2v.4v2.8l.3 .3h-1.1l.3-.3 .1-.4v-2.7z"/>
<path d="M243.8 108.8l.2 .3 .1 2.6 .3 .1v.2h-.9l.3-.3z"/>
<path d="M243.3 108.3h.7l1.7 2.8 .1 .9-1.8-2.9a.8 .8 0 0 0-.7-.7z"/>
<path d="M245.3 108.3h1l-.4 .2v.4v3.1l-.2-.9v-2.6z"/>
<path d="M247.8 108.7h.3z"/>
<path d="M247.8 108.7l.7-.5v3.1l.1 .5h.3v.2h-1l.3-.3v-2.9z"/>
<path d="M240.5 113.6h.7l-.2 .1v1.5l.3 .1h-.3v1.1v.4l.3 .2h-1.1l.3-.2 .1-.4z"/>
<path d="M240.2 113.4h1a1 1 0 0 1 1 1.1 1 1 0 0 1-1.2 .8 .89 .89 0 0 0 .8-.7 .89 .89 0 0 0-.6-1h-.7l-.3-.1z"/>
<path d="M242.5 113.4h1.2l-.4 .3v.3v2.8l.4 .2h-1.2l.4-.2v-.4v-2.7z"/>
<path d="M244.2 113.9l.2 .3 .1 2.6 .3 .2h-.9l.3-.2v-.4z"/>
<path d="M243.7 113.4h.7l1.7 2.7 .1 1-1.8-2.9z"/>
<path d="M245.7 113.4h1l-.4 .3v.3v3.1l-.2-1v-2.1l-.1-.4z"/>
<path d="M248 116.7l1 .2a.68 .68 0 0 1-1.1-.1z"/>
<path d="M248.2 113.7h.4l-.6 .4z"/>
<path d="M248.2 113.5l.5-.2 .4 .1a1 1 0 0 1-.1 1.5l.3 .4a1.47 1.47 0 0 1-.3 1.6h-.3a.89 .89 0 0 0 .5-1 .89 .89 0 0 0-.8-.7 .77 .77 0 0 0 .6-.9 .77 .77 0 0 0-.8-.6z"/>
<path d="M231.1 107.7l.8-.5 1.3 2.7z"/>
</g>
<path d="M236.9 99.5h-11l5.6 8M231.1 107.7l.8-.5 1.3 2.7z" fill="none" stroke="#1e2730" stroke-width=".21"/>
<g font-size="8.1" fill="#231f20">
<text x="18.6" y="223.7">Notes:</text>
<text x="18.6" y="233.5">1. Driver:</text>
<text x="91.7" y="233.5">1/128 Duty</text>
<text x="18.6" y="243.2">2. Display Mode:</text>
<text x="91.7" y="243.2">STN Negat</text>
<text x="123.1" y="243.2">ive / Blue / Transmissive</text>
<text x="18.6" y="252.9">3. Opt</text>
<text x="36.2" y="252.9">imal View:</text>
<text x="91.7" y="252.9">12:00</text>
<text x="18.6" y="262.7">4. Voltage:</text>
<text x="91.7" y="262.7">5.0V VDD, 19.5V VLCD</text>
<text x="18.6" y="272.4">5. Backlight:</text>
<text x="91.7" y="272.4">White LED</text>
<text x="18.6" y="282.2">6. Driver IC:</text>
<text x="91.7" y="282.2">RA6963</text>
</g>
<g font-size="6.7" fill="#1e2730">
<text x="300.2" y="90.6">0.45</text>
<text x="300.4" y="99.8">0.43</text>
<text x="300.5" y="139.8" transform="rotate(-90 300.5 139.8)">0.45</text>
<text x="309.7" y="139.3" transform="rotate(-90 309.7 139.3)">0.43</text>
</g>
<g font-size="6.2" fill="#1e2730">
<text x="368" y="81.4">1</text>
<text x="385.9" y="81.4">Vss</text>
<text x="368" y="89.7">2</text>
<text x="385.1" y="89.7">Vdd</text>
<text x="368" y="98.2">3</text>
<text x="386.7" y="98.2">V0</text>
<text x="368" y="106.5">4</text>
<text x="385.3" y="106.5">C/D</text>
<text x="368" y="114.9">5</text>
<text x="386.2" y="114.9">RD</text>
<text x="368" y="123.3">6</text>
<text x="385.5" y="123.3">WR</text>
<text x="368" y="131.7">7</text>
<text x="384.6" y="131.7">DB0</text>
<text x="368" y="140.1">8</text>
<text x="384.6" y="140.1">DB1</text>
<text x="368" y="148.5">9</text>
<text x="384.6" y="148.5">DB2</text>
<text x="366.5" y="156.9">10</text>
<text x="384.6" y="156.9">DB3</text>
<text x="366.5" y="165.3">11</text>
<text x="384.6" y="165.3">DB4</text>
<text x="366.5" y="173.6">12</text>
<text x="384.6" y="173.6">DB5</text>
<text x="366.5" y="182">13</text>
<text x="384.6" y="182">DB6</text>
<text x="366.5" y="190.4">14</text>
<text x="384.6" y="190.4">DB7</text>
<text x="366.5" y="198.8">15</text>
<text x="386.5" y="198.8">CE</text>
<text x="366.5" y="207.2">16</text>
<text x="381" y="207.2">RESET</text>
<text x="366.5" y="215.6">17</text>
<text x="385.5" y="215.6">VEE</text>
<text x="366.5" y="224">18</text>
<text x="384" y="224">MD2</text>
<text x="366.5" y="232.4">19</text>
<text x="385.5" y="232.4">FS1</text>
<text x="366.5" y="240.8">20</text>
<text x="386.2" y="240.8">NC</text>
</g>
<g font-size="5.5" fill="#1e2730">
<text x="121.8" y="33.2">144.0</text>
<text x="138.7" y="33.2">0.5</text>
<text x="63.1" y="40.6">8.0</text>
<text x="127.4" y="40.6">128.0</text>
<text x="121.6" y="46.9">114.0(VA)</text>
<text x="65" y="48.1">15.0</text>
<text x="250.3" y="48.1">14.3 MAX</text>
<text x="65.4" y="55.5">18.01</text>
<text x="120.3" y="54.4">107.98(AA)</text>
<text x="256" y="56.6">9.2</text>
<text x="221" y="98.6">XHP-3 or EQ</text>
<text x="113.8" y="109.8">240*128</text>
<text x="134.3" y="109.8">DOTS</text>
<text x="210.2" y="126.1">185.0±5.0</text>
<text x="205.3" y="134">(B/L-Cable Length)</text>
<text x="97.9" y="155.7">20-</text>
<text x="109.3" y="155.7">1.0 PTH</text>
<text x="97.9" y="161.9">20-</text>
<text x="109.3" y="161.9">2.0 PAD</text>
<text x="71.4" y="163.9">20</text>
<text x="125.4" y="166.6">1</text>
<text x="272.9" y="172.3">1.6</text>
<text x="32.1" y="179.6">13.74</text>
<text x="82" y="179.6">P2.54*19=48.26</text>
<text x="209.2" y="175.5">4-</text>
<text x="217.9" y="175.5">3.5 PTH</text>
<text x="209.2" y="181.7">4-</text>
<text x="217.9" y="181.7">7.0 PAD</text>
<text x="48.5" y="190.4">3.0</text>
<text x="127.4" y="190.4">138.0</text>
</g>
<g font-size="5.4" fill="#1e2730">
<text x="31.4" y="55.7" transform="rotate(-90 31.4 55.7)">3.5</text>
<text x="37.7" y="57.7" transform="rotate(-90 37.7 57.7)">12.0</text>
<text x="46.2" y="57.3" transform="rotate(-90 46.2 57.3)">17.0</text>
<text x="53.6" y="55.3" transform="rotate(-90 53.6 55.3)">20.21</text>
<text x="24" y="111.2" transform="rotate(-90 24 111.2)">0.5</text>
<text x="37.7" y="116.2" transform="rotate(-90 37.7 116.2)">74.0</text>
<text x="31.4" y="121" transform="rotate(-90 31.4 121)">97.0</text>
<text x="45.1" y="122" transform="rotate(-90 45.1 122)">64.0(VA)</text>
<text x="52.5" y="123.4" transform="rotate(-90 52.5 123.4)">57.58(AA)</text>
<text x="24" y="128.2" transform="rotate(-90 24 128.2)">104.0</text>
<text x="134.7" y="181.7" transform="rotate(-90 134.7 181.7)">2.5</text>
</g>
<g font-size="4.2" fill="#231f20">
<text x="34" y="9.2">1</text>
<text x="84" y="9.2">2</text>
<text x="133.8" y="9.2">3</text>
<text x="183.7" y="9.2">4</text>
<text x="233.8" y="9.2">5</text>
<text x="283.8" y="9.2">6</text>
<text x="333.7" y="9.2">7</text>
<text x="383.5" y="9.2">8</text>
<text x="11.1" y="25.2">A</text>
<text x="405.8" y="24.8">A</text>
<text x="11.4" y="75.2">B</text>
<text x="406.1" y="74.8">B</text>
<text x="10.9" y="125.1">C</text>
<text x="405.6" y="124.7">C</text>
<text x="11.1" y="174.9">D</text>
<text x="405.8" y="174.5">D</text>
<text x="11.4" y="225.2">E</text>
<text x="406" y="224.8">E</text>
<text x="11.5" y="275.1">F</text>
<text x="406.2" y="274.7">F</text>
<text x="34" y="291.1">1</text>
<text x="84" y="291.1">2</text>
<text x="133.8" y="291.1">3</text>
<text x="183.7" y="291.1">4</text>
<text x="233.8" y="291.1">5</text>
<text x="283.8" y="291.1">6</text>
<text x="333.7" y="291.1">7</text>
<text x="383.5" y="291.1">8</text>
</g>
<text font-size="3.5" fill="#050504" x="345.2" y="261.4">NHD-240128WG-BTML-VZ#</text>
<g font-size="2.8" fill="#050504">
<text x="397" y="259.2">1.0</text>
<text x="397.3" y="265.8">A3</text>
<text x="396.9" y="272.8">NS</text>
</g>
<g font-size="2.5" fill="#050504">
<text x="232.2" y="13.5">SYMBOL</text>
<text x="304.4" y="13.5">REVISION</text>
<text x="385.5" y="13.5">DATE</text>
<text x="333.9" y="268.5">S. Baxi</text>
<text x="354" y="268.5">S. Baxi</text>
<text x="375.5" y="268.5">T. Tung</text>
<text x="336.7" y="273.6">03/28/18</text>
<text x="357.6" y="273.6">03/28/18</text>
<text x="378.5" y="273.6">03/28/18</text>
</g>
<g font-size="2.5" fill="#231f20">
<text x="297.8" y="280.4">THIS DRAWING IS SOLELY THE PROPERTY OF NEWHAVEN DISPLAY INTERNATIONAL, INC.</text>
<text x="297.8" y="283.4">THE INFORMATION IT CONTAINS IS NOT TO BE DISCLOSED, REPRODUCED OR COPIED IN</text>
<text x="297.8" y="286.3">WHOLE OR PART WITHOUT WRITTEN APPROVAL FROM NE WHAVEN DISPLAY.</text>
</g>
<g font-size="2.1" fill="#050504">
<text x="304.4" y="252.9">LINEAR:</text>
<text x="304.4" y="255.8">XX.</text>
<text x="311.8" y="255.8">±0.3 mm</text>
<text x="304.4" y="258.7">XX.X</text>
<text x="304.4" y="261.6">XX.XX</text>
<text x="311.8" y="258.7">±0.3 mm</text>
<text x="311.8" y="261.6">±0.3 mm</text>
<text x="295.8" y="275.8">- THIRD ANGLE PROJECTION</text>
<text x="295.8" y="271.3">- DIMENSIONS ARE IN MILLIMETERS</text>
<text x="343.4" y="277.1">DO NOT SCALE DRAWING</text>
<text x="385.5" y="277.1">SHEET 1 OF 1</text>
</g>
<g font-size="1.8" fill="#050504">
<text x="303.7" y="246.9">STANDARD TOLERANCES</text>
<text x="331.9" y="256.2">DRAWING/PART NUMBER:</text>
<text x="301.5" y="267">UNLESS OTHERWISE SPECIFIED</text>
</g>
<g font-size="1.7" fill="#050504">
<text x="393.4" y="256">REVISION:</text>
<text x="393.4" y="262.2">SIZE:</text>
<text x="393.4" y="269.4">SCALE:</text>
</g>
<g font-size="1.4" fill="#050504">
<text x="303.4" y="249">(UNLESS OTHERWISE SPECIFIED)</text>
<text x="331.9" y="266.1">DRAWN BY:</text>
<text x="352.5" y="266.1">CHECKED BY:</text>
<text x="374" y="266.1">APPROVED BY:</text>
<text x="331.9" y="271.3">DRAWN DATE:</text>
<text x="352.5" y="271.3">CHECKED DATE:</text>
<text x="374" y="271.3">APPROVED DATE:</text>
</g>
</svg>
